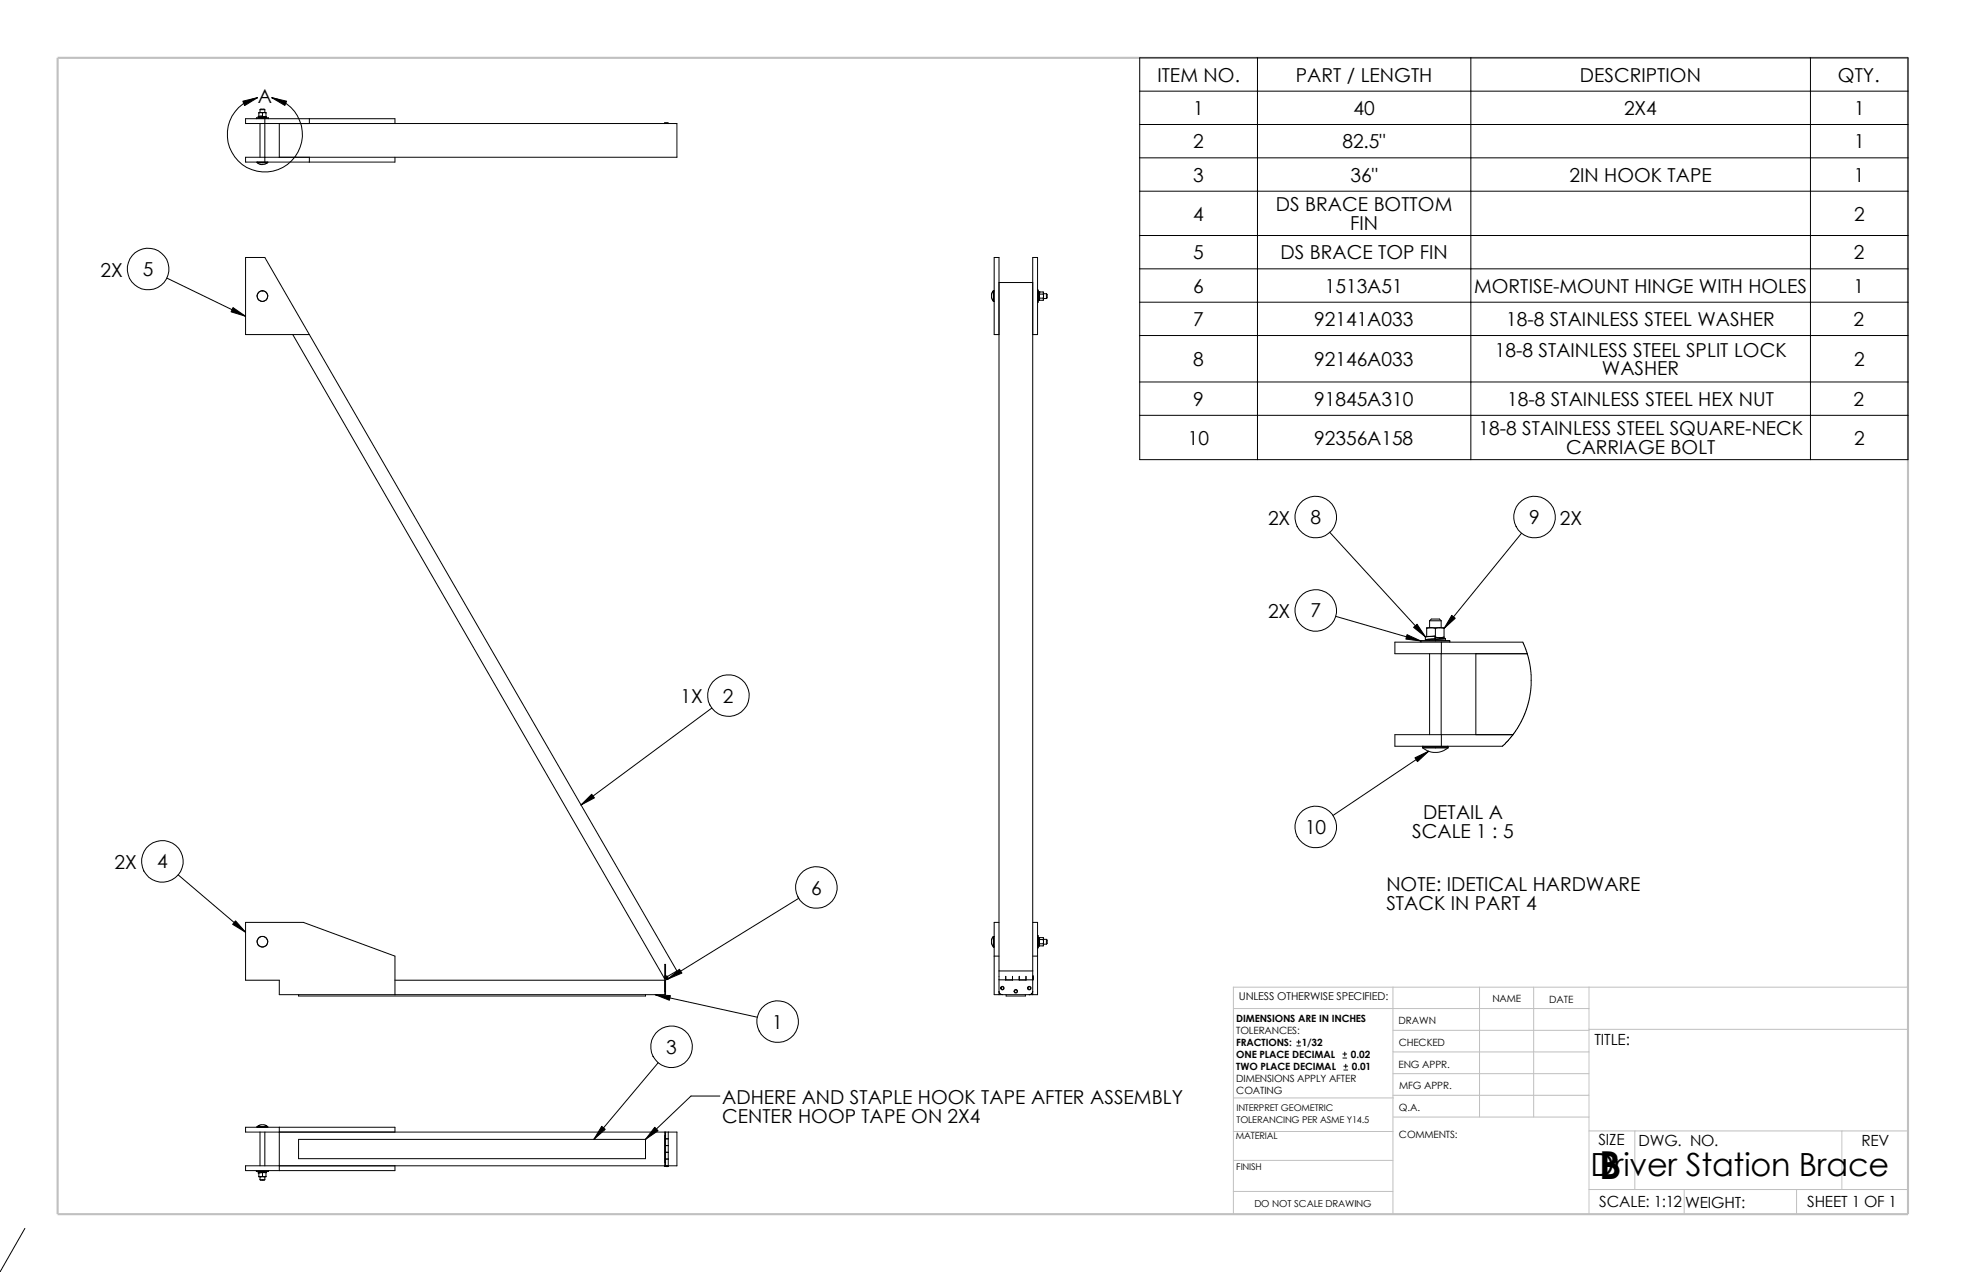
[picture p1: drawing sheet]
<svg xmlns="http://www.w3.org/2000/svg" width="432mm" height="279mm" viewBox="0 0 432 279" stroke-linecap="round" stroke-linejoin="round" font-family="sans-serif">
<g fill="none" stroke="#c0c0c0" stroke-width=".22">
<path d="M305.9 216.8v49.9M325 216.8v28.6M336.8 216.8v28.6M349 216.8v49.9M419.1 216.8h-148.2v49.9M270.9 221.5h78.1M305.9 231.1h43.1M305.9 226.3h43.1M305.9 235.8h43.1M349 226.1h70.1M270.9 248.5h35.1M270.9 254.9h35"/>
<path d="M270.9 241.2h35.1M305.9 240.6h43.1M306 245.4h43M349 248.4h70.1M359.1 248.4v12.9M404.5 248.4v12.9M270.9 261.7h35M349 261.3h70.1M369.9 261.3v5.4M394.6 261.3v5.4"/>
</g>
<path d="M12.7 12.7h406.4v254h-406.4z" fill="none" stroke="#c0c0c0" stroke-width=".47"/>
<g fill="none" stroke="#000" stroke-width=".22">
<path d="M250.3 12.7h168.8v88.3h-168.8zM276.2 12.7v88.3M323 12.7v88.3M397.6 12.7v88.3M56.3 26v.1M56.3 26h2.7M56.5 35.6v.1M56.5 35.7h.1M56.5 35.7h2.3M56.5 35.6h2.3M56.5 35.6h.1M56.6 21.5a8.2 8.2 0 0 0-5.3 12.6 8.2 8.2 0 0 0 13.7 0 8.2 8.2 0 0 0-5.3-12.6"/>
<path d="M56.7 25.6v.2l.9-.1M56.9 24.8v.8M57.1 24.1l.2-.1 .9 .1M57.1 24.1v.6M57.1 27.1v7.4M57.1 24.1h1.1M57.2 24.7l-.3 .1M57.2 24.7l.5 .1M57.2 24.7h.8M57.6 25.8h-.9l.4 .1M57.6 25.6l.4 .1M57.6 25.7h.4"/>
<path d="M57.6 25.7v.1M57.6 25.5l-.9 .1M57.6 25.5h.1M57.6 25.8h.1M57.6 25.5v.2M57.7 25.8l.8-.1v.2M57.7 25.8h.1M57.7 24.8v1M57.7 25.8l-.6 .1M57.7 25.8v.1M57.7 25.9l-1.4 .1M57.7 25.9l1.3 .1"/>
<path d="M58 24.7l-.3 .1M58 24.7l.4 .1M58 25.7h.2l-.5 .1M58.2 24.1v.6M58.2 25.7h.1M58.2 26.1v9.5M58.2 25.7h.3l-.8 .1M58.4 25.6l-.4 .1M58.4 24.8v.8M58.8 35.7l-1.1 .5-.7-.1-.5-.4M58.8 35.6v.1M58.8 35.7h.1"/>
<path d="M58.8 35.6h.1M59 26v.1M61.3 27.1v7.4M67.9 26.1v1M67.9 34.5v1.1M86.7 27.1v-1h-32.8v1h94.8v7.4h-94.8v1.1h32.8v-1.1M145.9 27l.9 .1M146.8 27.1h-.9M146.8 27.1h.1M250.3 20h168.8M250.3 27.3h168.8M250.3 34.7h168.8"/>
<path d="M53.9 56.6h4.3l9.7 16.9h-14zM250.3 42h168.8M250.3 51.7h168.8M250.3 59.1h168.8M36.7 61.1l17.2 8.4M64.3 73.5l81.6 141.4 2.8-1.6-80.8-139.8M218.2 63.9h.1M218.2 66.2h.1M218.2 63.9l-.4 .7v.9l.4 .7M218.2 63.9v2.3M218.3 63.9v2.3M218.3 63.9h.1"/>
<path d="M218.4 66.2h-.1M219.4 73.5h-1v-16.9h1v158.6M219.4 62.1h7.4M226.8 73.5h1.1v-16.9h-1.1v161.9M227.9 66.4h.1M227.9 63.7h.1M228 63.7v2.7M228 65.9v.1M228 65.8v.2M228 64.1h1.1M228.2 64.1l-.1 .1M228.2 64.1h.1"/>
<path d="M228.2 64.5h.1M228.2 64.1v.2M228.2 65h.1M228.2 65l.1 .6M228.3 65v.5M228.3 65.7v.3M228.3 64.3v.3M228.3 65.7v.1M228.3 65.9v.1M228.3 65v.7M228.3 64.3v.7M228.3 65.9l-.2-1.8 .2 1.9h-.3"/>
<path d="M228.3 64.6v.4M228.3 65.5v.2M228.3 64.1v.2M228.3 64.6h.8M228.3 65.5h.8M228.3 66h.8M228.4 64.1h.1M229.1 64.6l.1 .4M229.1 65.5l.1 .2M229.1 64.1l.1 .2M229.2 64.3l-.1 .3M229.2 65l-.1 .5"/>
<path d="M229.2 65.7l-.1 .3M229.2 65.6h.6M229.2 64.5h.6M229.2 64.3v.7M229.2 65v.7M229.8 64.5v1.1M229.8 64.5l.2 .2v.7l-.2 .2M250.3 66.4h168.8M250.3 73.7h168.8M250.3 83.9h168.8M250.3 91.2h168.8M292.1 116.9l21 23 2.1-.2"/>
<path d="M334.2 117.1l-17 20.9M293.4 135.4l18.7 5.4M313.4 138v1.8M314 136.4l.4-.4h1.7l.4 .4M314 136.4v1.5M314 136.4h2.5M314.3 137.9l-.9 .1M314.3 137.9l1 .1M314.3 137.9h-.9v.1M314.3 137.9h1.9M315.2 139.7l-2.1 .2v.6M315.2 139.7h.1"/>
<path d="M315.2 139.7v.6M315.3 139.9l.9 .2M315.3 139.9l-.1 .1M315.3 138v1.9M316.2 137.9h1v.1M316.2 137.9l-.9 .1M316.2 137.9l1 .1M316.5 136.4v1.5M317.2 139.9l-1 .2M317.2 139.9v.2h-1M317.2 138v1.9M156.3 155.5l-28.7 21.3"/>
<path d="M312.1 140.8h6.3M312.1 140.8v.3M314 140.5v.2M314 143.6v17.8M315.2 140.4l-2.1 .1 .9 .1M315.2 140.3v.1M315.2 140.3l-2.1 .2M315.3 140.7l-3.2 .1M315.3 140.4v.1M315.3 140.3h.1M315.3 140.3l-.1 .1M315.3 140.3l-1.4 .2"/>
<path d="M315.3 140.5v.2M315.3 140.7l3.1 .1M316.2 140.1h-1l.1 .2M316.2 140.2l.4 .1-1.3 .1M316.5 140.1v.2M316.5 140.1l.9 .2-2.1 .1M316.6 141.1v22.8M317.4 140.3l-2.1 .2M317.5 140.3v.4M318.4 140.8v.3M324.1 143.6v17.8M335.4 143.6h-29v-2.5h28.1l1.2 3.3 .6 3.8v2.4l-.2 1.9-.5 2.2-.7 2-.8 1.8-1.3 2.2-2.7 3.2h-23.7v-2.5h25.9"/>
<path d="M312.5 164h5.6M312.5 164.3h.1M312.5 164v.3M312.5 163.9v.1M312.5 164.3a4.2 4.2 0 0 0 5.5 0M312.5 164.3h5.5M313.8 165l-21 14.1M318 163.9l.1 .1M318 164.3h.1M318.1 164v.3M39.1 192.2l14.8 12.6M175.4 197.3l-28.7 17.8"/>
<path d="M65.6 218.5v.3h76.2v-.3M86.7 215.3h59.3M143.9 218.5l22.4 4.9M146 215l-.1-.4 .2-.2h.4l.2 .1v.5l-.5 .2v2.6M146 211.8h.2v2.5h-.2zM146 215.1v3.4M146 217.8h.2M146.2 217.8v.7h-84.9v-3.2h-7.4v-12.7h12.7l20.1 7.4v8.5M218.2 205.7h.1M218.2 208h.1M218.2 205.7l-.4 .8v.8l.4 .7M218.2 205.7v2.3"/>
<path d="M218.3 205.7v2.3M218.3 205.7h.1M218.4 208h-.1M218.4 210h1M219.4 217.8l.2 .5 .5 .2M219.4 202.6h-1v15.9h9.5v-15.9h-1.1M219.4 215.2h7.5M219.4 215.2v3.3M219.4 213.3h7.4M220.9 215.2v.1M220.9 214.5v.7zM221 218.5v.3h4.2v-.3"/>
<path d="M222.4 215.2v.1M222.4 214.5v.7zM223.9 214.5v.7zM223.9 215.2v.1M225.3 215.2v.1M225.3 214.5v.7zM226.8 217.8l-.1 .4-.6 .3M226.8 214.4h.1M226.8 210h1.1M226.9 214.4v.8M227.9 208.2h.1M227.9 205.5h.1"/>
<path d="M228 205.5v2.7M228 207.6v.2h.3M228 207.7h.1M228 206h1.1M228.2 206h-.1M228.2 206h.1M228.2 206.3h.1M228.2 206v.1M228.2 206.8h.1M228.2 206.8l.1 .6M228.3 206.8v.5M228.3 207.6v.2"/>
<path d="M228.3 206.2v.2M228.3 207.6h.1M228.3 207.7v.1M228.3 206.2v.6M228.3 206.8v.8M228.3 207.7l-.2-1.7 .2 1.7M228.3 206.4v.4M228.3 207.3v.3M228.3 206v.2M228.3 206.4h.8M228.3 207.3h.8M228.3 207.8h.8"/>
<path d="M228.4 206h.1M229.1 206.4l.1 .4M229.1 207.3l.1 .3M229.1 206l.1 .2M229.2 206.8l-.1 .5M229.2 206.2l-.1 .2M229.2 207.6l-.1 .2M229.2 207.4h.6M229.2 206.3h.6M229.2 206.8v.8M229.2 206.2v.6M229.8 206.3v1.1"/>
<path d="M229.8 206.3l.2 .2v.7l-.2 .2M144.6 233.4l-14.2 16.9M284.8 229.7h.9M284.8 228.9h.9M285.2 228.5v.8M294.9 232.4h.9M294.9 231.5h.9M295.1 235h.9M295.1 234.2h.9M295.4 231.1v.8M295.6 233.8v.8M56.3 257.1v.2"/>
<path d="M56.3 257.3h2.7M56.5 247.5v.1M56.5 247.6h.1M56.5 247.5h.1M56.5 247.6h2.3M56.5 247.5l.8-.4h.9l.6 .4M56.5 247.5h2.3M56.7 257.4v.2l1.8-.1M56.9 258.4l.3 .1M56.9 257.6v.8M57.1 259.1l.2 .1 .9-.1M57.1 248.7v7.4"/>
<path d="M57.1 257.3h.1M57.1 258.5v.6M57.1 259.1h1.1M57.2 258.5h.8M57.4 257.6h.3M57.7 257.3h.1M57.7 258.4l.3 .1M57.7 258.4l-.5 .1M57.7 257.6h.1M57.7 257.6v.8M57.9 257.3l-1.2 .1M58 257.6h-.3"/>
<path d="M58 257.6h.4M58.1 257.3l-1.4 .1M58.2 248.7v7.4M58.2 257.5v.1M58.2 258.5v.6M58.4 258.4l-.4 .1M58.4 257.6h.1M58.4 257.6v.8M58.5 257.5l-1.8 .1h.2M58.5 257.3v.2M58.8 247.5v.1M58.8 247.6h.1"/>
<path d="M58.8 247.5h.1M59 257.1v.2M59 257.3h-2.7M61.3 247.6v9.5M65.6 250.3h76.2v4.2h-76.2zM86.7 248.7v-1.1h-32.8v1.1h92.3M86.7 256.1v1h-32.8v-1h92.3M145.9 256.2h.9M145.9 256.1v.1M145.9 256.2h.4M146 248.7v7.4M146 255.4h.2"/>
<path d="M146 249.4h.2M146.2 253.1h.6zM146.2 250.1h.6zM146.2 256.1h.6M146.2 249.4v6M146.2 255.4v.7M146.2 248.7v.7M146.2 254.6h.6zM146.2 251.6h.6zM146.2 248.7h.6M146.8 248.7v7.5M146.8 248.7h1.9v7.4h-1.9"/>
<path d="M146.8 256.2h-.5M158.1 240.7h-6.3l-10 9.6M5.5 269.8l-5.6 9.5"/>
<circle cx="32.5" cy="59.1" r="4.6"/>
<circle cx="57.6" cy="65" r="1.15"/>
<circle cx="289" cy="113.6" r="4.6"/>
<circle cx="337.1" cy="113.6" r="4.6"/>
<circle cx="289" cy="134.1" r="4.6"/>
<circle cx="160" cy="152.8" r="4.6"/>
<circle cx="35.7" cy="189.2" r="4.6"/>
<circle cx="179.3" cy="194.9" r="4.6"/>
<circle cx="289" cy="181.7" r="4.6"/>
<circle cx="57.6" cy="206.9" r="1.15"/>
<circle cx="146.3" cy="214.8" r=".25"/>
<circle cx="146.4" cy="214.8" r=".12"/>
<circle cx="220.1" cy="217" r=".38"/>
<circle cx="220.2" cy="217" r=".28"/>
<circle cx="223.1" cy="217.7" r=".29"/>
<circle cx="223.1" cy="217.8" r=".38"/>
<circle cx="226.1" cy="217.1" r=".29"/>
<circle cx="226.1" cy="217" r=".38"/>
<circle cx="147.5" cy="229.9" r="4.6"/>
<circle cx="170.8" cy="224.4" r="4.6"/>
</g>
<g fill="#000" stroke="#000" stroke-width=".22">
<path d="M53.3 22.2l3.3-.7-2.9 1.7zM59.7 21.5l3.2 .7-.3 1zM51.2 67.6l2.7 1.9-3.1-1zM310.5 137.8l.7-.7 1.9 2.8zM318.9 135.2l.7 .6-2.4 2.2zM309 139.4l3.1 1.4-3.3-.4zM127.6 176.8l2.4-2.3 .6 .8zM310.8 166.5l3-1.5-2.5 2.3zM51.7 202.3l2.2 2.5-2.8-1.8zM143.9 218.5l3.3 .2-.2 1zM146.7 215.1l2.5-2.2 .6 .8zM132.2 247.4l.7 .7-2.5 2.2z"/>
<path d="M143.8 247.6l.7 .8-2.7 1.9z"/>
</g>
<text font-size="8.5" x="351.2" y="259">B</text>
<text font-size="7" x="349.3" y="258.2">Driver Station Brace</text>
<g font-size="4.2">
<text x="254.2" y="17.9">ITEM NO.</text>
<text x="284.6" y="17.9">PART / LENGTH</text>
<text x="347" y="17.9">DESCRIPTION</text>
<text x="403.7" y="17.9">QTY.</text>
<text x="56.6" y="22.5">A</text>
<text x="262.1" y="25.3">1</text>
<text x="297.3" y="25.3">40</text>
<text x="356.7" y="25.3">2X4</text>
<text x="407.2" y="25.3">1</text>
<text x="262.1" y="32.6">2</text>
<text x="294.8" y="32.6">82.5&quot;</text>
<text x="407.2" y="32.6">1</text>
<text x="262.1" y="39.9">3</text>
<text x="296.6" y="39.9">36&quot;</text>
<text x="344.7" y="39.9">2IN HOOK TAPE</text>
<text x="407.2" y="39.9">1</text>
<text x="280.2" y="46.4">DS BRACE BOTTOM</text>
<text x="262.1" y="48.5">4</text>
<text x="296.5" y="50.5">FIN</text>
<text x="407.2" y="48.5">2</text>
<text x="262.1" y="57">5</text>
<text x="281.3" y="57">DS BRACE TOP FIN</text>
<text x="407.2" y="57">2</text>
<text x="22.1" y="60.8">2X</text>
<text x="31.4" y="60.7">5</text>
<text x="262.1" y="64.3">6</text>
<text x="291" y="64.3">1513A51</text>
<text x="323.8" y="64.3">MORTISE-MOUNT HINGE WITH HOLES</text>
<text x="407.1" y="64.3">1</text>
<text x="262.1" y="71.6">7</text>
<text x="288.7" y="71.6">92141A033</text>
<text x="330.8" y="71.6">18-8 STAINLESS STEEL WASHER</text>
<text x="407.1" y="71.6">2</text>
<text x="262.1" y="80.4">8</text>
<text x="288.7" y="80.4">92146A033</text>
<text x="328.3" y="78.4">18-8 STAINLESS STEEL SPLIT LOCK</text>
<text x="351.8" y="82.5">WASHER</text>
<text x="407.2" y="80.4">2</text>
<text x="262.1" y="89.2">9</text>
<text x="288.7" y="89.2">91845A310</text>
<text x="331" y="89.2">18-8 STAINLESS STEEL HEX NUT</text>
<text x="407.1" y="89.2">2</text>
<text x="324.7" y="95.6">18-8 STAINLESS STEEL SQUARE-NECK</text>
<text x="260.9" y="97.7">10</text>
<text x="288.7" y="97.7">92356A158</text>
<text x="344" y="99.7">CARRIAGE BOLT</text>
<text x="407.2" y="97.7">2</text>
<text x="278.5" y="115.3">2X</text>
<text x="287.8" y="115.1">8</text>
<text x="335.9" y="115.1">9</text>
<text x="342.6" y="115.3">2X</text>
<text x="278.5" y="135.8">2X</text>
<text x="287.8" y="135.6">7</text>
<text x="149.5" y="154.5">1X</text>
<text x="158.8" y="154.3">2</text>
<text x="312.5" y="179.8">DETAIL A</text>
<text x="286.6" y="183.2">10</text>
<text x="310.2" y="184">SCALE 1 : 5</text>
<text x="25.1" y="190.9">2X</text>
<text x="34.5" y="190.8">4</text>
<text x="178.1" y="196.5">6</text>
<text x="304.5" y="195.7">NOTE: IDETICAL HARDWARE</text>
<text x="304.5" y="199.9">STACK IN PART 4</text>
<text x="169.6" y="226">1</text>
<text x="146.3" y="231.5">3</text>
<text x="158.6" y="242.4">ADHERE AND STAPLE HOOK TAPE AFTER ASSEMBLY</text>
<text x="158.6" y="246.6">CENTER HOOP TAPE ON 2X4</text>
</g>
<g font-size="3.4">
<text x="350.2" y="229.5">TITLE:</text>
<text x="351.1" y="251.6">SIZE</text>
<text x="359.9" y="251.6">DWG. NO.</text>
<text x="408.9" y="251.7">REV</text>
<text x="351.2" y="265.2">SCALE: 1:12</text>
<text x="370.1" y="265.3">WEIGHT:</text>
<text x="396.9" y="265.2">SHEET 1 OF 1</text>
</g>
<text font-size="2.4" x="272.1" y="219.7">UNLESS OTHERWISE SPECIFIED:</text>
<g font-size="2.2">
<text x="327.8" y="220.2">NAME</text>
<text x="340.3" y="220.2">DATE</text>
<text x="271.5" y="227.2">TOLERANCES:</text>
<text x="271.5" y="224.5">DIMENSIONS ARE IN INCHES</text>
<text x="307.2" y="225">DRAWN</text>
<text x="271.5" y="229.7">FRACTIONS:</text>
<text x="271.5" y="232.4">ONE PLACE DECIMAL</text>
<text x="285.9" y="229.7">1/32</text>
<text x="296.7" y="232.4">0.02</text>
<text x="307.2" y="229.8">CHECKED</text>
<text x="271.5" y="235.1">TWO PLACE DECIMAL</text>
<text x="271.5" y="237.7">DIMENSIONS APPLY AFTER</text>
<text x="296.9" y="235.1">0.01</text>
<text x="307.2" y="234.5">ENG APPR.</text>
<text x="307.3" y="239.2">MFG APPR.</text>
<text x="271.5" y="240.4">COATING</text>
<text x="307.3" y="244">Q.A.</text>
<text x="307.3" y="250.1">COMMENTS:</text>
</g>
<text font-size="2.1" x="275.5" y="265.1">DO NOT SCALE DRAWING</text>
<g font-size="2">
<text x="271.6" y="244.1">INTERPRET GEOMETRIC</text>
<text x="271.4" y="250.1">MATERIAL</text>
<text x="271.6" y="246.6">TOLERANCING PER ASME Y14.5</text>
<text x="271.5" y="257">FINISH</text>
</g>
</svg>
